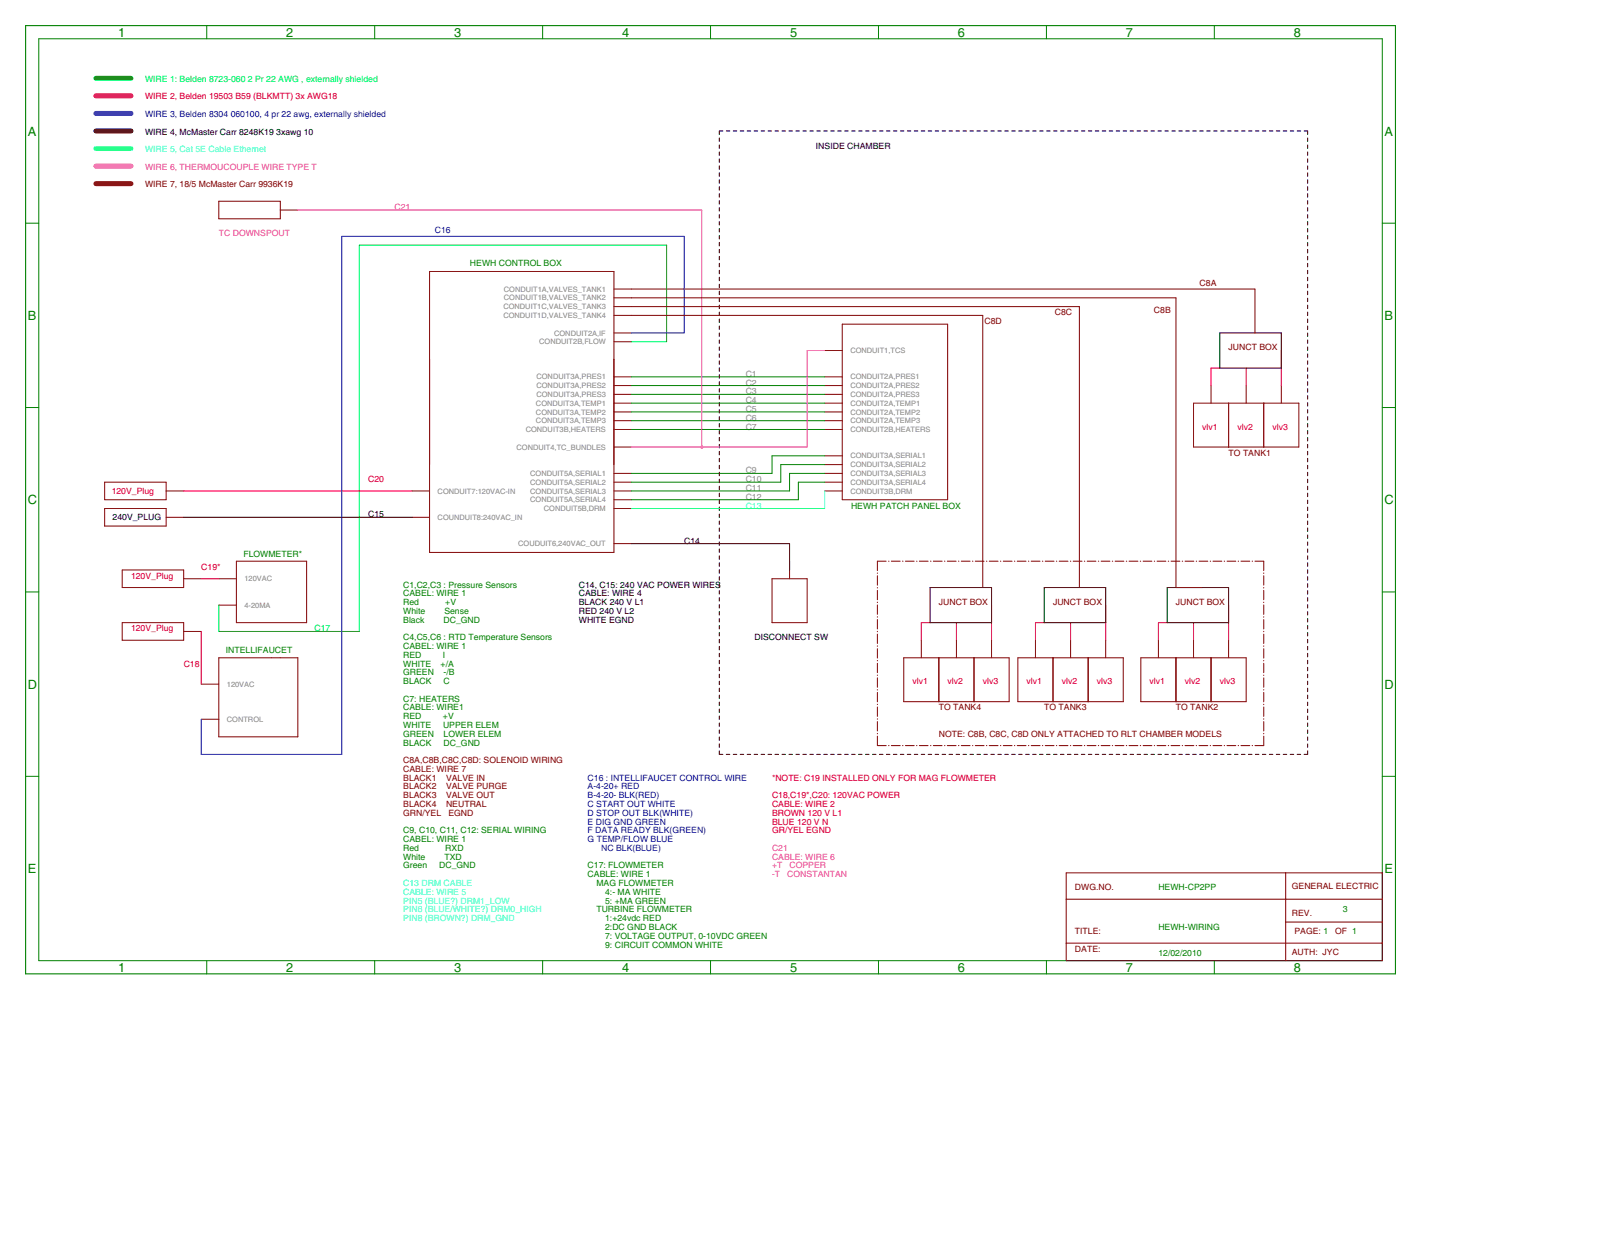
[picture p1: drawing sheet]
<svg xmlns="http://www.w3.org/2000/svg" width="559mm" height="432mm" viewBox="0 0 559 432" stroke-linecap="round" stroke-linejoin="round" font-family="sans-serif">
<g fill="#008000" stroke="#008000" stroke-width=".38">
<path d="M8.9 8.9v329.1z"/>
<path d="M8.9 338h475.4z"/>
<path d="M484.3 8.9v329.1z"/>
<path d="M8.9 8.9h475.4z"/>
</g>
<g fill="#008000" stroke="#008000" stroke-width=".35">
<path d="M13.5 13.5v320z"/>
<path d="M8.9 77.5h4.6z"/>
<path d="M8.9 141.5h4.6z"/>
<path d="M8.9 205.5h4.6z"/>
<path d="M8.9 269.5h4.6z"/>
<path d="M13.5 333.5h466.3z"/>
<path d="M71.8 333.5v4.5z"/>
<path d="M130 333.5v4.5z"/>
<path d="M188.3 333.5v4.5z"/>
<path d="M246.6 333.5v4.5z"/>
<path d="M304.9 333.5v4.5z"/>
<path d="M363.2 333.5v4.5z"/>
<path d="M421.5 333.5v4.5z"/>
<path d="M479.8 13.5v320z"/>
<path d="M479.8 77.5h4.5z"/>
<path d="M479.8 141.5h4.5z"/>
<path d="M479.8 205.5h4.5z"/>
<path d="M479.8 269.5h4.5z"/>
<path d="M13.5 13.5h466.3z"/>
<path d="M71.8 8.9v4.6z"/>
<path d="M130 8.9v4.6z"/>
<path d="M188.3 8.9v4.6z"/>
<path d="M246.6 8.9v4.6z"/>
<path d="M304.9 8.9v4.6z"/>
<path d="M363.2 8.9v4.6z"/>
<path d="M421.5 8.9v4.6z"/>
<path d="M219.2 130.8h67z"/>
<path d="M219.2 133.8h67z"/>
<path d="M219.2 136.9h67z"/>
<path d="M219.2 139.9h67z"/>
<path d="M219.2 143h67z"/>
<path d="M219.2 146h67z"/>
<path d="M219.2 149.1h67z"/>
<path d="M219.2 164.3h48.7z"/>
<path d="M267.9 158.2v6.1z"/>
<path d="M267.9 158.2h18.3z"/>
<path d="M219.2 167.4h51.8z"/>
<path d="M271 161.3v6.1z"/>
<path d="M271 161.3h15.2z"/>
<path d="M219.2 170.4h54.8z"/>
<path d="M274 164.3v6.1z"/>
<path d="M274 164.3h12.2z"/>
<path d="M219.2 173.5h57.9z"/>
<path d="M277.1 167.4v6.1z"/>
<path d="M277.1 167.4h9.1z"/>
</g>
<g fill="#800000" stroke="#800000" stroke-width=".35">
<path d="M304.5 194.8v3.3z"/>
<path d="M304.5 199.9v3.2z"/>
<path d="M304.5 204.9v3.3z"/>
<path d="M304.5 210v3.2z"/>
<path d="M304.5 215v3.3z"/>
<path d="M304.5 220.1v3.3z"/>
<path d="M304.5 225.2v3.2z"/>
<path d="M304.5 230.2v3.3z"/>
<path d="M304.5 235.3v3.2z"/>
<path d="M304.5 240.3v3.3z"/>
<path d="M304.5 245.4v3.3z"/>
<path d="M304.5 250.5v3.2z"/>
<path d="M304.5 255.5v3.3z"/>
<path d="M304.5 258.8h3.1z"/>
<path d="M309.4 258.8h3z"/>
<path d="M314.2 258.8h3.1z"/>
<path d="M319.1 258.8h3z"/>
<path d="M323.9 258.8h3.1z"/>
<path d="M328.8 258.8h3.1z"/>
<path d="M333.7 258.8h3z"/>
<path d="M338.5 258.8h3z"/>
<path d="M343.3 258.8h3.1z"/>
<path d="M348.2 258.8h3.1z"/>
<path d="M353.1 258.8h3z"/>
<path d="M357.9 258.8h3.1z"/>
<path d="M362.8 258.8h3z"/>
<path d="M367.6 258.8h3.1z"/>
<path d="M372.5 258.8h3z"/>
<path d="M377.3 258.8h3.1z"/>
<path d="M382.2 258.8h3z"/>
<path d="M387 258.8h3.1z"/>
<path d="M391.9 258.8h3z"/>
<path d="M396.7 258.8h3.1z"/>
<path d="M401.6 258.8h3z"/>
<path d="M406.4 258.8h3.1z"/>
<path d="M411.3 258.8h3.1z"/>
<path d="M416.2 258.8h3z"/>
<path d="M421 258.8h3.1z"/>
<path d="M425.9 258.8h3z"/>
<path d="M430.7 258.8h3.1z"/>
<path d="M435.6 258.8h3z"/>
<path d="M438.6 255.5v3.3z"/>
<path d="M438.6 250.5v3.2z"/>
<path d="M438.6 245.4v3.3z"/>
<path d="M438.6 240.3v3.3z"/>
<path d="M438.6 235.3v3.2z"/>
<path d="M438.6 230.2v3.3z"/>
<path d="M438.6 225.2v3.2z"/>
<path d="M438.6 220.1v3.3z"/>
<path d="M438.6 215.1v3.2z"/>
<path d="M438.6 210v3.3z"/>
<path d="M438.6 204.9v3.3z"/>
<path d="M438.6 199.9v3.2z"/>
<path d="M438.6 194.8v3.3z"/>
<path d="M435.6 194.8h3z"/>
<path d="M430.7 194.8h3.1z"/>
<path d="M425.9 194.8h3z"/>
<path d="M421 194.8h3.1z"/>
<path d="M416.2 194.8h3z"/>
<path d="M411.3 194.8h3.1z"/>
<path d="M406.4 194.8h3.1z"/>
<path d="M401.6 194.8h3z"/>
<path d="M396.7 194.8h3.1z"/>
<path d="M391.9 194.8h3z"/>
<path d="M387 194.8h3.1z"/>
<path d="M382.2 194.8h3z"/>
<path d="M377.3 194.8h3.1z"/>
<path d="M372.5 194.8h3z"/>
<path d="M367.6 194.8h3.1z"/>
<path d="M362.8 194.8h3z"/>
<path d="M357.9 194.8h3.1z"/>
<path d="M353.1 194.8h3z"/>
<path d="M348.2 194.8h3.1z"/>
<path d="M343.4 194.8h3z"/>
<path d="M338.5 194.8h3z"/>
<path d="M333.7 194.8h3z"/>
<path d="M328.8 194.8h3.1z"/>
<path d="M323.9 194.8h3.1z"/>
<path d="M319.1 194.8h3z"/>
<path d="M314.2 194.8h3.1z"/>
<path d="M309.4 194.8h3z"/>
<path d="M304.5 194.8h3.1z"/>
<path d="M149.1 94.2v30.5z"/>
<path d="M149.1 124.7v36.6z"/>
<path d="M213.1 124.7v36.6z"/>
<path d="M213.1 94.2v30.5z"/>
<path d="M149.1 94.2h64z"/>
<path d="M213.1 100.3h6.1z"/>
<path d="M213.1 130.8h6.1z"/>
<path d="M213.1 133.8h6.1z"/>
<path d="M213.1 136.9h6.1z"/>
<path d="M213.1 139.9h6.1z"/>
<path d="M213.1 143h6.1z"/>
<path d="M213.1 146h6.1z"/>
<path d="M213.1 115.6h6.1z"/>
<path d="M213.1 118.6h6.1z"/>
<path d="M213.1 155.2h6.1z"/>
<path d="M149.1 191.7h64z"/>
<path d="M149.1 124.7v67z"/>
<path d="M213.1 124.7v67z"/>
<path d="M213.1 164.3h6.1z"/>
<path d="M213.1 167.4h6.1z"/>
<path d="M213.1 170.4h6.1z"/>
<path d="M213.1 173.5h6.1z"/>
<path d="M213.1 176.5h6.1z"/>
<path d="M143 170.4h6.1z"/>
<path d="M143 179.6h6.1z"/>
<path d="M213.1 188.7h6.1z"/>
<path d="M213.1 149.1h6.1z"/>
<path d="M213.1 103.4h6.1z"/>
<path d="M213.1 106.4h6.1z"/>
<path d="M213.1 109.5h6.1z"/>
<path d="M286.2 121.7h6.1z"/>
<path d="M292.3 112.5v61z"/>
<path d="M292.3 173.5h36.6z"/>
<path d="M328.9 112.5v61z"/>
<path d="M292.3 112.5h36.6z"/>
<path d="M286.2 130.8h6.1z"/>
<path d="M286.2 133.8h6.1z"/>
<path d="M286.2 136.9h6.1z"/>
<path d="M286.2 139.9h6.1z"/>
<path d="M286.2 143h6.1z"/>
<path d="M286.2 146h6.1z"/>
<path d="M286.2 158.2h6.1z"/>
<path d="M286.2 161.3h6.1z"/>
<path d="M286.2 164.3h6.1z"/>
<path d="M286.2 167.4h6.1z"/>
<path d="M286.2 170.4h6.1z"/>
<path d="M286.2 149.1h6.1z"/>
<path d="M75.9 200.9h6.1z"/>
<path d="M82 194.8v21.3z"/>
<path d="M82 216.1h24.4z"/>
<path d="M106.4 194.8v21.3z"/>
<path d="M82 194.8h24.4z"/>
<path d="M75.9 210h6.1z"/>
<path d="M69.8 237.5h6.1z"/>
<path d="M69.8 249.7h6.1z"/>
<path d="M94.2 228.3h3.1z"/>
<path d="M75.9 228.3h18.3z"/>
<path d="M75.9 228.3v27.5z"/>
<path d="M75.9 255.8h27.5z"/>
<path d="M103.4 228.3v27.5z"/>
<path d="M97.3 228.3h6.1z"/>
<path d="M274 194.8v6.1z"/>
<path d="M267.9 200.9h12.2z"/>
<path d="M267.9 200.9v15.2z"/>
<path d="M267.9 216.1h12.2z"/>
<path d="M280.1 200.9v15.2z"/>
<path d="M420.3 133.8v6.1z"/>
<path d="M414.3 139.9h12.1z"/>
<path d="M414.3 139.9v15.3z"/>
<path d="M414.3 155.2h12.1z"/>
<path d="M426.4 139.9v15.3z"/>
<path d="M432.5 133.8v6.1z"/>
<path d="M426.4 139.9h12.2z"/>
<path d="M426.4 155.2h12.2z"/>
<path d="M438.6 139.9v15.3z"/>
<path d="M444.7 133.8v6.1z"/>
<path d="M438.6 139.9h12.2z"/>
<path d="M438.6 155.2h12.2z"/>
<path d="M450.8 139.9v15.3z"/>
<path d="M57.7 170.4h6.1z"/>
<path d="M57.7 167.4v6.1z"/>
<path d="M36.3 167.4h21.4z"/>
<path d="M36.3 167.4v6.1z"/>
<path d="M36.3 173.5h21.4z"/>
<path d="M57.7 179.6h6.1z"/>
<path d="M57.7 176.5v6.1z"/>
<path d="M36.3 176.5h21.4z"/>
<path d="M36.3 176.5v6.1z"/>
<path d="M36.3 182.6h21.4z"/>
<path d="M63.8 200.9h6z"/>
<path d="M63.8 197.8v6.1z"/>
<path d="M42.4 197.8h21.4z"/>
<path d="M42.4 197.8v6.1z"/>
<path d="M42.4 203.9h21.4z"/>
<path d="M63.8 219.2h6z"/>
<path d="M63.8 216.1v6.1z"/>
<path d="M42.4 216.1h21.4z"/>
<path d="M42.4 216.1v6.1z"/>
<path d="M42.4 222.2h21.4z"/>
<path d="M370.1 303v9.1z"/>
<path d="M370.1 312.1v15.3z"/>
<path d="M370.1 327.4v6.1z"/>
<path d="M370.1 333.5h76.1z"/>
<path d="M446.2 333.5h33.6z"/>
<path d="M479.8 327.4v6.1z"/>
<path d="M479.8 320.1v7.3z"/>
<path d="M479.8 312.1v8z"/>
<path d="M479.8 303v9.1z"/>
<path d="M446.2 303h33.6z"/>
<path d="M370.1 303h76.1z"/>
<path d="M370.1 327.4h109.7z"/>
<path d="M446.2 303v9.1z"/>
<path d="M446.2 312.1v8z"/>
<path d="M446.2 320.1v13.4z"/>
<path d="M370.1 312.1h76.1z"/>
<path d="M446.2 312.1h33.6z"/>
<path d="M446.2 320.1h33.6z"/>
<path d="M97.3 72.9h6.1z"/>
<path d="M97.3 69.8v6.1z"/>
<path d="M75.9 69.8h21.4z"/>
<path d="M75.9 69.8v6.1z"/>
<path d="M75.9 75.9h21.4z"/>
<path d="M319.8 222.2v6.1z"/>
<path d="M313.7 228.3h12.2z"/>
<path d="M313.7 228.3v15.3z"/>
<path d="M313.7 243.6h12.2z"/>
<path d="M325.9 228.3v15.3z"/>
<path d="M332 222.2v6.1z"/>
<path d="M325.9 228.3h12.2z"/>
<path d="M325.9 243.6h12.2z"/>
<path d="M338.1 228.3v15.3z"/>
<path d="M344.1 222.2v6.1z"/>
<path d="M338.1 228.3h12.1z"/>
<path d="M338.1 243.6h12.1z"/>
<path d="M350.2 228.3v15.3z"/>
<path d="M359.4 222.2v6.1z"/>
<path d="M353.3 228.3h12.2z"/>
<path d="M353.3 228.3v15.3z"/>
<path d="M353.3 243.6h12.2z"/>
<path d="M365.5 228.3v15.3z"/>
<path d="M371.6 222.2v6.1z"/>
<path d="M365.5 228.3h12.2z"/>
<path d="M365.5 243.6h12.2z"/>
<path d="M377.7 228.3v15.3z"/>
<path d="M383.8 222.2v6.1z"/>
<path d="M377.7 228.3h12.2z"/>
<path d="M377.7 243.6h12.2z"/>
<path d="M389.9 228.3v15.3z"/>
<path d="M402.1 222.2v6.1z"/>
<path d="M396 228.3h12.2z"/>
<path d="M396 228.3v15.3z"/>
<path d="M396 243.6h12.2z"/>
<path d="M408.2 228.3v15.3z"/>
<path d="M414.3 222.2v6.1z"/>
<path d="M408.2 228.3h12.1z"/>
<path d="M408.2 243.6h12.1z"/>
<path d="M420.3 228.3v15.3z"/>
<path d="M426.4 222.2v6.1z"/>
<path d="M420.3 228.3h12.2z"/>
<path d="M420.3 243.6h12.2z"/>
<path d="M432.5 228.3v15.3z"/>
<path d="M219.2 100.3h216.4z"/>
<path d="M435.6 100.3v15.3z"/>
<path d="M219.2 103.4h189z"/>
<path d="M408.2 103.4v100.5z"/>
<path d="M408.2 203.9h9.1z"/>
<path d="M219.2 106.4h155.4z"/>
<path d="M374.6 106.4v97.5z"/>
<path d="M341.1 109.5v94.4z"/>
<path d="M219.2 109.5h121.9z"/>
</g>
<g fill="#0f0" stroke="#0f0" stroke-width=".35">
<path d="M75.9 210v9.2z"/>
<path d="M75.9 219.2h48.8z"/>
<path d="M124.7 85.1v134.1z"/>
<path d="M124.7 85.1h106.7z"/>
<path d="M231.4 85.1v33.5z"/>
<path d="M219.2 118.6h12.2z"/>
</g>
<path d="M33.3 27.2h12.2z" fill="#0f0" stroke="#0f0" stroke-width="1.7"/>
<g fill="#f00" stroke="#f00" stroke-width=".35">
<path d="M63.8 170.4h79.2z"/>
<path d="M69.8 200.9h6.1z"/>
<path d="M69.8 219.2v18.3z"/>
<path d="M444.7 121.7v12.1z"/>
<path d="M432.5 127.8v6z"/>
<path d="M420.3 127.8v6z"/>
<path d="M420.3 127.8h3.1z"/>
<path d="M344.1 210v12.2z"/>
<path d="M332 216.1v6.1z"/>
<path d="M319.8 216.1v6.1z"/>
<path d="M319.8 216.1h3z"/>
<path d="M383.8 210v12.2z"/>
<path d="M371.6 216.1v6.1z"/>
<path d="M359.4 216.1v6.1z"/>
<path d="M359.4 216.1h3z"/>
<path d="M426.4 210v12.2z"/>
<path d="M414.3 216.1v6.1z"/>
<path d="M402.1 216.1v6.1z"/>
<path d="M402.1 216.1h3z"/>
</g>
<path d="M33.3 33.3h12.2z" fill="#f00" stroke="#f00" stroke-width="1.7"/>
<g fill="#00f" stroke="#00f" stroke-width=".35">
<path d="M237.5 82v33.6z"/>
<path d="M118.6 82h118.9z"/>
<path d="M118.6 82v179.9z"/>
<path d="M69.8 261.9h48.8z"/>
<path d="M69.8 249.7v12.2z"/>
<path d="M219.2 115.6h18.3z"/>
</g>
<path d="M33.3 39.4h12.2z" fill="#00f" stroke="#00f" stroke-width="1.7"/>
<g fill="#000" stroke="#000" stroke-width=".35">
<path d="M249.7 45.5v1.2zM249.7 47.9v1.2zM249.7 50.3v1.2zM249.7 52.7v1.2zM249.7 55.1v1.2zM249.7 57.6v1.2zM249.7 60v1.2zM249.7 45.5h1.2zM252.1 45.5h1.2zM254.5 45.5h1.2zM256.9 45.5h1.2zM259.3 45.5h1.3z"/>
<path d="M261.7 45.5h1.3zM264.2 45.5h1.2zM266.6 45.5h1.2zM269 45.5h1.2zM271.4 45.5h1.2zM273.8 45.5h1.3zM276.2 45.5h1.3zM278.7 45.5h1.2zM281.1 45.5h1.2zM283.5 45.5h1.2zM285.9 45.5h1.2zM288.3 45.5h1.3z"/>
<path d="M290.7 45.5h1.3zM293.2 45.5h1.2zM295.6 45.5h1.2zM298 45.5h1.2zM300.4 45.5h1.2zM302.8 45.5h1.3zM305.2 45.5h1.3zM307.7 45.5h1.2zM310.1 45.5h1.2zM312.5 45.5h1.2zM314.9 45.5h1.2zM317.3 45.5h1.3z"/>
<path d="M319.7 45.5h1.3zM322.2 45.5h1.2zM324.6 45.5h1.2zM327 45.5h1.2zM329.4 45.5h1.2zM331.8 45.5h1.2zM334.2 45.5h1.3zM336.7 45.5h1.2zM339.1 45.5h1.2zM341.5 45.5h1.2zM343.9 45.5h1.2zM346.3 45.5h1.2z"/>
<path d="M348.7 45.5h1.3zM351.2 45.5h1.2zM353.6 45.5h1.2zM356 45.5h1.2zM358.4 45.5h1.2zM360.8 45.5h1.2zM363.2 45.5h1.3zM365.7 45.5h1.2zM368.1 45.5h1.2zM370.5 45.5h1.2zM372.9 45.5h1.2zM375.3 45.5h1.2z"/>
<path d="M377.7 45.5h1.2zM380.2 45.5h1.2zM382.6 45.5h1.2zM385 45.5h1.2zM387.4 45.5h1.2zM389.8 45.5h1.2zM392.2 45.5h1.2zM394.7 45.5h1.2zM397.1 45.5h1.2zM399.5 45.5h1.2zM401.9 45.5h1.2zM404.3 45.5h1.2z"/>
<path d="M406.7 45.5h1.2zM409.2 45.5h1.2zM411.6 45.5h1.2zM414 45.5h1.2zM416.4 45.5h1.2zM418.8 45.5h1.2zM421.2 45.5h1.2zM423.7 45.5h1.2zM426.1 45.5h1.2zM428.5 45.5h1.2zM430.9 45.5h1.2zM433.3 45.5h1.2z"/>
<path d="M435.7 45.5h1.2zM438.1 45.5h1.3zM440.6 45.5h1.2zM443 45.5h1.2zM445.4 45.5h1.2zM447.8 45.5h1.2zM450.2 45.5h1.2zM453.9 57.6v1.2zM453.9 55.1v1.3zM453.9 52.7v1.3zM453.9 50.3v1.2zM453.9 47.9v1.2z"/>
<path d="M453.9 45.5v1.2zM452.6 45.5h1.3zM249.7 62.4v1.2zM249.7 64.8v1.2zM249.7 67.2v1.3zM249.7 69.6v1.3zM249.7 72.1v1.2zM249.7 74.5v1.2zM249.7 76.9v1.2zM249.7 79.3v1.2zM453.9 76.9v1.2zM453.9 74.5v1.2z"/>
<path d="M453.9 72.1v1.2zM453.9 69.7v1.2zM453.9 67.2v1.3zM453.9 64.8v1.2zM453.9 62.4v1.2zM453.9 60v1.2zM249.7 81.7v1.3zM249.7 84.1v1.3zM249.7 86.6v1.2zM249.7 89v1.2zM249.7 91.4v1.2zM249.7 93.8v1.2z"/>
<path d="M249.7 96.2v1.3zM249.7 98.7v1.2zM453.9 98.7v1.2zM453.9 96.2v1.3zM453.9 93.8v1.2zM453.9 91.4v1.2zM453.9 89v1.2zM453.9 86.6v1.2zM453.9 84.2v1.2zM453.9 81.7v1.3zM453.9 79.3v1.2zM249.7 101.1v1.2z"/>
<path d="M249.7 103.5v1.2zM249.7 105.9v1.2zM249.7 108.3v1.2zM249.7 110.7v1.3zM249.7 113.2v1.2zM249.7 115.6v1.2zM249.7 118v1.2zM423.4 115.6h21.3zM444.7 115.6v12.2zM453.9 118v1.2zM453.9 115.6v1.2zM453.9 113.2v1.2z"/>
<path d="M453.9 110.7v1.3zM453.9 108.3v1.2zM453.9 105.9v1.2zM453.9 103.5v1.2zM453.9 101.1v1.2zM249.7 120.4v1.2zM249.7 122.8v1.2zM249.7 125.2v1.2zM249.7 127.7v1.2zM249.7 130.1v1.2zM249.7 132.5v1.2zM249.7 134.9v1.2z"/>
<path d="M249.7 137.3v1.3zM249.7 139.7v1.3zM423.4 115.6v12.2zM423.4 127.8h21.3zM453.9 137.3v1.3zM453.9 134.9v1.2zM453.9 132.5v1.2zM453.9 130.1v1.2zM453.9 127.7v1.2zM453.9 125.2v1.3zM453.9 122.8v1.3zM453.9 120.4v1.2z"/>
<path d="M249.7 142.2v1.2zM249.7 144.6v1.2zM249.7 147v1.2zM249.7 149.4v1.2zM249.7 151.8v1.3zM249.7 154.2v1.3zM249.7 156.7v1.2zM249.7 159.1v1.2zM453.9 156.7v1.2zM453.9 154.3v1.2zM453.9 151.8v1.3zM453.9 149.4v1.2z"/>
<path d="M453.9 147v1.2zM453.9 144.6v1.2zM453.9 142.2v1.2zM453.9 139.8v1.2zM63.8 179.6h79.2zM249.7 161.5v1.2zM249.7 163.9v1.2zM249.7 166.3v1.3zM249.7 168.8v1.2zM249.7 171.2v1.2zM249.7 173.6v1.2zM249.7 176v1.2z"/>
<path d="M249.7 178.4v1.2zM453.9 178.4v1.3zM453.9 176v1.2zM453.9 173.6v1.2zM453.9 171.2v1.2zM453.9 168.8v1.2zM453.9 166.3v1.3zM453.9 163.9v1.2zM453.9 161.5v1.2zM453.9 159.1v1.2zM219.2 188.7h54.8zM249.7 180.8v1.3z"/>
<path d="M249.7 183.3v1.2zM249.7 185.7v1.2zM249.7 188.1v1.2zM249.7 190.5v1.2zM249.7 192.9v1.2zM249.7 195.3v1.3zM249.7 197.8v1.2zM274 188.7v9.1zM453.9 197.8v1.2zM453.9 195.3v1.3zM453.9 192.9v1.3zM453.9 190.5v1.2z"/>
<path d="M453.9 188.1v1.2zM453.9 185.7v1.2zM453.9 183.3v1.2zM453.9 180.8v1.3zM249.7 200.2v1.2zM249.7 202.6v1.2zM249.7 205v1.2zM249.7 207.4v1.3zM249.7 209.8v1.3zM249.7 212.3v1.2zM249.7 214.7v1.2zM249.7 217.1v1.2z"/>
<path d="M249.7 219.5v1.2zM322.8 203.9h21.3zM322.8 203.9v12.2zM344.1 203.9v12.2zM322.8 216.1h21.3zM362.4 203.9h21.4zM362.4 203.9v12.2zM383.8 203.9v12.2zM362.4 216.1h21.4zM405.1 203.9h21.3zM405.1 203.9v12.2zM426.4 203.9v12.2z"/>
<path d="M405.1 216.1h21.3zM453.9 217.1v1.2zM453.9 214.7v1.2zM453.9 212.3v1.2zM453.9 209.9v1.2zM453.9 207.4v1.3zM453.9 205v1.2zM453.9 202.6v1.2zM453.9 200.2v1.2zM249.7 221.9v1.3zM249.7 224.3v1.3zM249.7 226.8v1.2z"/>
<path d="M249.7 229.2v1.2zM249.7 231.6v1.2zM249.7 234v1.2zM249.7 236.5v1.2zM249.7 238.9v1.2zM453.9 236.5v1.2zM453.9 234v1.2zM453.9 231.6v1.2zM453.9 229.2v1.2zM453.9 226.8v1.2zM453.9 224.4v1.2zM453.9 222v1.2z"/>
<path d="M453.9 219.5v1.2zM249.7 241.3v1.2zM249.7 243.7v1.2zM249.7 246.1v1.2zM249.7 248.5v1.2zM249.7 251v1.2zM249.7 253.4v1.2zM249.7 255.8v1.2zM249.7 258.2v1.2zM453.9 258.2v1.2zM453.9 255.8v1.2zM453.9 253.4v1.2z"/>
<path d="M453.9 251v1.2zM453.9 248.5v1.3zM453.9 246.1v1.2zM453.9 243.7v1.2zM453.9 241.3v1.2zM453.9 238.9v1.2zM249.7 261.9h1.2zM249.7 260.6v1.2zM252.1 261.9h1.2zM254.5 261.9h1.2zM256.9 261.9h1.2zM259.3 261.9h1.2z"/>
<path d="M261.7 261.9h1.3zM264.2 261.9h1.2zM266.6 261.9h1.2zM269 261.9h1.2zM271.4 261.9h1.2zM273.8 261.9h1.2zM276.2 261.9h1.3zM278.7 261.9h1.2zM281.1 261.9h1.2zM283.5 261.9h1.2zM285.9 261.9h1.2zM288.3 261.9h1.2z"/>
<path d="M290.7 261.9h1.3zM293.2 261.9h1.2zM295.6 261.9h1.2zM298 261.9h1.2zM300.4 261.9h1.2zM302.8 261.9h1.2zM305.2 261.9h1.3zM307.7 261.9h1.2zM310.1 261.9h1.2zM312.5 261.9h1.2zM314.9 261.9h1.2zM317.3 261.9h1.2z"/>
<path d="M319.7 261.9h1.3zM322.2 261.9h1.2zM324.6 261.9h1.2zM327 261.9h1.2zM329.4 261.9h1.2zM331.8 261.9h1.2zM334.2 261.9h1.2zM336.7 261.9h1.2zM339.1 261.9h1.2zM341.5 261.9h1.2zM343.9 261.9h1.2zM346.3 261.9h1.2z"/>
<path d="M348.7 261.9h1.2zM351.2 261.9h1.2zM353.6 261.9h1.2zM356 261.9h1.2zM358.4 261.9h1.2zM360.8 261.9h1.2zM363.2 261.9h1.2zM365.7 261.9h1.2zM368.1 261.9h1.2zM370.5 261.9h1.2zM372.9 261.9h1.2zM375.3 261.9h1.2z"/>
<path d="M377.7 261.9h1.2zM380.2 261.9h1.2zM382.6 261.9h1.2zM385 261.9h1.2zM387.4 261.9h1.2zM389.8 261.9h1.2zM392.2 261.9h1.2zM394.7 261.9h1.2zM397.1 261.9h1.2zM399.5 261.9h1.2zM401.9 261.9h1.2zM404.3 261.9h1.2z"/>
<path d="M406.7 261.9h1.2zM409.2 261.9h1.2zM411.6 261.9h1.2zM414 261.9h1.2zM416.4 261.9h1.2zM418.8 261.9h1.2zM421.2 261.9h1.2zM423.7 261.9h1.2zM426.1 261.9h1.2zM428.5 261.9h1.2zM430.9 261.9h1.2zM433.3 261.9h1.2z"/>
<path d="M435.7 261.9h1.2zM438.1 261.9h1.3zM440.6 261.9h1.2zM443 261.9h1.2zM445.4 261.9h1.2zM447.8 261.9h1.2zM450.2 261.9h1.2zM452.6 261.9h1.3zM453.9 260.6v1.3z"/>
</g>
<path d="M33.3 45.5h12.2z" fill="#000" stroke="#000" stroke-width="1.7"/>
<g fill="#0ff" stroke="#0ff" stroke-width=".35">
<path d="M219.2 176.5h67z"/>
<path d="M286.2 170.4v6.1z"/>
</g>
<path d="M33.3 51.6h12.2z" fill="#0ff" stroke="#0ff" stroke-width="1.7"/>
<g fill="#f0f" stroke="#f0f" stroke-width=".35">
<path d="M219.2 155.2h24.4z"/>
<path d="M243.6 155.2h36.5z"/>
<path d="M280.1 121.7v33.5z"/>
<path d="M280.1 121.7h6.1z"/>
<path d="M243.6 72.9v82.3z"/>
<path d="M103.4 72.9h140.2z"/>
<path d="M243.2 155a.39 .39 0 0 1 .7-.1 .39 .39 0 0 1-.2 .6 .39 .39 0 0 1-.5-.3l.4-.2 .2 .3-.3 .1z" fill-rule="evenodd"/>
</g>
<path d="M33.3 57.7h12.2z" fill="#f0f" stroke="#f0f" stroke-width="1.7"/>
<path d="M33.3 63.8h12.2z" fill="#800000" stroke="#800000" stroke-width="1.7"/>
<g font-size="5.1" fill="#008000">
<text x="41" y="12.7">1</text>
<text x="99.3" y="12.7">2</text>
<text x="157.6" y="12.7">3</text>
<text x="215.9" y="12.7">4</text>
<text x="274.2" y="12.7">5</text>
<text x="332.5" y="12.7">6</text>
<text x="390.8" y="12.7">7</text>
<text x="449.1" y="12.7">8</text>
<text x="9.6" y="47">A</text>
<text x="480.5" y="47">A</text>
<text x="9.6" y="111">B</text>
<text x="480.5" y="111">B</text>
<text x="9.6" y="175">C</text>
<text x="480.5" y="175">C</text>
<text x="9.6" y="239">D</text>
<text x="480.5" y="239">D</text>
<text x="9.6" y="303">E</text>
<text x="480.5" y="303">E</text>
<text x="41" y="337.3">1</text>
<text x="99.3" y="337.3">2</text>
<text x="157.6" y="337.3">3</text>
<text x="215.9" y="337.3">4</text>
<text x="274.2" y="337.3">5</text>
<text x="332.5" y="337.3">6</text>
<text x="390.8" y="337.3">7</text>
<text x="449.1" y="337.3">8</text>
</g>
<g font-size="3.5" fill="#0f0">
<text x="50.3" y="28.4">WIRE 1: Belden 8723-060</text>
<text x="86.1" y="28.4">2 Pr 22 AWG , externally shielded</text>
<text x="109.2" y="218.9">C17</text>
</g>
<g font-size="3.5" fill="#f00">
<text x="50.3" y="34.5">WIRE 2, Belden 19503 B59 (BLKMTT) 3x AWG18</text>
<text x="417.3" y="149.1">vlv1</text>
<text x="429.5" y="149.1">vlv2</text>
<text x="441.7" y="149.1">vlv3</text>
<text x="127.8" y="167.4">C20</text>
<text x="38.8" y="171.3">120V_Plug</text>
<text x="69.9" y="197.8">C19*</text>
<text x="45.5" y="200.9">120V_Plug</text>
<text x="45.5" y="219.2">120V_Plug</text>
<text x="63.8" y="231.4">C18</text>
<text x="316.7" y="237.5">vlv1</text>
<text x="328.9" y="237.5">vlv2</text>
<text x="341.1" y="237.5">vlv3</text>
<text x="356.3" y="237.5">vlv1</text>
<text x="368.5" y="237.5">vlv2</text>
<text x="380.7" y="237.5">vlv3</text>
<text x="399" y="237.5">vlv1</text>
<text x="411.2" y="237.5">vlv2</text>
<text x="423.4" y="237.5">vlv3</text>
<text x="268" y="271">*NOTE: C19 INSTALLED ONLY FOR MAG FLOWMETER</text>
<text x="268" y="277.1">C18,C19*,C20: 120VAC POWER</text>
<text x="268" y="280.1">CABLE: WIRE 2</text>
<text x="268" y="283.2">BROWN 120 V L1</text>
<text x="268" y="286.2">BLUE 120 V N</text>
<text x="268" y="289.3">GR/YEL EGND</text>
</g>
<g font-size="3.5" fill="#00f">
<text x="50.3" y="40.6">WIRE 3, Belden 8304</text>
<text x="80.1" y="40.6">060100, 4 pr 22 awg, externally shielded</text>
<text x="150.9" y="80.8">C16</text>
<text x="203.9" y="274">A-4-20+ RED</text>
<text x="203.9" y="271">C16 : INTELLIFAUCET CONTROL WIRE</text>
<text x="203.9" y="277.1">B-4-20- BLK(RED)</text>
<text x="203.9" y="280.1">C START OUT WHITE</text>
<text x="203.9" y="283.2">D STOP OUT BLK(WHITE)</text>
<text x="203.9" y="286.2">E DIG GND GREEN</text>
<text x="203.9" y="289.3">F DATA READY BLK(GREEN)</text>
<text x="203.9" y="292.3">G TEMP/FLOW BLUE</text>
<text x="208.6" y="295.4">NC BLK(BLUE)</text>
</g>
<g font-size="3.5">
<text x="50.3" y="46.7">WIRE 4, McMaster Carr 8248K19</text>
<text x="95.9" y="46.7">3xawg 10</text>
<text x="283.2" y="51.6">INSIDE CHAMBER</text>
<text x="127.8" y="179.6">C15</text>
<text x="39.1" y="180.5">240V_PLUG</text>
<text x="237.5" y="188.7">C14</text>
<text x="200.9" y="203.9">C14, C15: 240 VAC POWER WIRES</text>
<text x="200.9" y="207">CABLE: WIRE 4</text>
<text x="200.9" y="210">BLACK 240 V L1</text>
<text x="200.9" y="213.1">RED 240 V L2</text>
<text x="200.9" y="216.1">WHITE EGND</text>
<text x="261.9" y="222.2">DISCONNECT SW</text>
</g>
<g font-size="3.5" fill="#0ff">
<text x="50.3" y="52.8">WIRE 5, Cat 5E Cable Ethernet</text>
<text x="258.8" y="176.5">C13</text>
<text x="139.9" y="310.6">CABLE: WIRE 5</text>
<text x="139.9" y="307.6">C13 DRM CABLE</text>
<text x="139.9" y="313.6">PIN5 (BLUE?) DRM1_LOW</text>
<text x="139.9" y="316.7">PIN6 (BLUE/WHITE?) DRM0_HIGH</text>
<text x="139.9" y="319.7">PIN8 (BROWN?) DRM_GND</text>
</g>
<g font-size="3.5" fill="#f0f">
<text x="50.3" y="58.9">WIRE 6, THERMOUCOUPLE WIRE TYPE T</text>
<text x="136.9" y="72.9">C21</text>
<text x="75.9" y="82">TC DOWNSPOUT</text>
<text x="268" y="295.4">C21</text>
<text x="268" y="298.4">CABLE: WIRE 6</text>
<text x="268" y="301.5">+T</text>
<text x="268" y="304.5">-T</text>
<text x="273.3" y="304.5">CONSTANTAN</text>
<text x="274" y="301.5">COPPER</text>
</g>
<g font-size="3.5" fill="#800000">
<text x="50.3" y="65">WIRE 7, 18/5 McMaster Carr 9936K19</text>
<text x="416.4" y="99.1">C8A</text>
<text x="341.7" y="112.5">C8D</text>
<text x="366.1" y="109.5">C8C</text>
<text x="400.5" y="108.6">C8B</text>
<text x="426.4" y="121.7">JUNCT BOX</text>
<text x="426.4" y="158.2">TO TANK1</text>
<text x="325.9" y="210">JUNCT BOX</text>
<text x="365.5" y="210">JUNCT BOX</text>
<text x="408.1" y="210">JUNCT BOX</text>
<text x="325.9" y="246.6">TO TANK4</text>
<text x="362.4" y="246.6">TO TANK3</text>
<text x="408.1" y="246.6">TO TANK2</text>
<text x="325.9" y="255.7">NOTE: C8B, C8C, C8D ONLY ATTACHED TO RLT CHAMBER MODELS</text>
<text x="139.9" y="264.9">C8A,C8B,C8C,C8D: SOLENOID WIRING</text>
<text x="139.9" y="267.9">CABLE: WIRE 7</text>
<text x="139.9" y="271">BLACK1</text>
<text x="139.9" y="274">BLACK2</text>
<text x="154.8" y="271">VALVE IN</text>
<text x="154.8" y="274">VALVE PURGE</text>
<text x="139.9" y="277.1">BLACK3</text>
<text x="139.9" y="280.1">BLACK4</text>
<text x="154.8" y="277.1">VALVE OUT</text>
<text x="154.8" y="280.1">NEUTRAL</text>
<text x="139.9" y="283.2">GRN/YEL</text>
<text x="155.6" y="283.2">EGND</text>
<text x="373.1" y="309.1">DWG.NO.</text>
<text x="448.4" y="308.5">GENERAL ELECTRIC</text>
<text x="448.4" y="317.9">REV.</text>
<text x="373.1" y="324.3">TITLE:</text>
<text x="449.3" y="324.3">PAGE: 1 OF 1</text>
<text x="373.1" y="330.4">DATE:</text>
<text x="448.4" y="331.3">AUTH: JYC</text>
</g>
<g font-size="3.5" fill="#008000">
<text x="163.1" y="92.4">HEWH CONTROL BOX</text>
<text x="295.4" y="176.5">HEWH PATCH PANEL BOX</text>
<text x="84.5" y="193.3">FLOWMETER*</text>
<text x="139.9" y="203.9">C1,C2,C3 : Pressure Sensors</text>
<text x="139.9" y="207">CABEL: WIRE 1</text>
<text x="139.9" y="210">Red</text>
<text x="139.9" y="213.1">White</text>
<text x="154.2" y="213.1">Sense</text>
<text x="154.6" y="210">+V</text>
<text x="139.9" y="216.1">Black</text>
<text x="153.9" y="216.1">DC_GND</text>
<text x="78.4" y="226.8">INTELLIFAUCET</text>
<text x="139.9" y="222.2">C4,C5,C6 : RTD Temperature Sensors</text>
<text x="139.9" y="225.3">CABEL: WIRE 1</text>
<text x="139.9" y="228.3">RED</text>
<text x="139.9" y="231.4">WHITE</text>
<text x="152.9" y="231.4">+/A</text>
<text x="153.7" y="228.3">I</text>
<text x="139.9" y="234.4">GREEN</text>
<text x="139.9" y="237.5">BLACK</text>
<text x="154" y="234.4">-/B</text>
<text x="154" y="237.5">C</text>
<text x="139.9" y="243.6">C7: HEATERS</text>
<text x="139.9" y="246.6">CABLE: WIRE1</text>
<text x="139.9" y="249.7">RED</text>
<text x="153.7" y="249.7">+V</text>
<text x="139.9" y="252.7">WHITE</text>
<text x="139.9" y="255.7">GREEN</text>
<text x="153.8" y="252.7">UPPER ELEM</text>
<text x="154" y="255.7">LOWER ELEM</text>
<text x="139.9" y="258.8">BLACK</text>
<text x="154" y="258.8">DC_GND</text>
<text x="139.9" y="289.3">C9, C10, C11, C12: SERIAL WIRING</text>
<text x="139.9" y="292.3">CABEL: WIRE 1</text>
<text x="139.9" y="295.4">Red</text>
<text x="139.9" y="298.4">White</text>
<text x="154.2" y="298.4">TXD</text>
<text x="154.6" y="295.4">RXD</text>
<text x="139.9" y="301.5">Green</text>
<text x="152.4" y="301.5">DC_GND</text>
<text x="203.9" y="301.5">C17: FLOWMETER</text>
<text x="203.9" y="304.5">CABLE: WIRE 1</text>
<text x="207" y="307.6">MAG FLOWMETER</text>
<text x="210" y="310.6">4:- MA WHITE</text>
<text x="402.1" y="308.8">HEWH-CP2PP</text>
<text x="207" y="316.7">TURBINE FLOWMETER</text>
<text x="210" y="313.6">5: +MA GREEN</text>
<text x="466.1" y="316.7">3</text>
<text x="210" y="319.7">1:+24vdc RED</text>
<text x="210" y="322.8">2:DC GND BLACK</text>
<text x="402.1" y="322.8">HEWH-WIRING</text>
<text x="210" y="325.8">7: VOLTAGE OUTPUT, 0-10VDC GREEN</text>
<text x="210" y="328.9">9: CIRCUIT COMMON WHITE</text>
<text x="402.1" y="331.9">12/02/2010</text>
</g>
<g font-size="3.5" fill="#808080">
<text x="258.8" y="130.8">C1</text>
<text x="258.8" y="133.8">C2</text>
<text x="258.8" y="136.9">C3</text>
<text x="258.8" y="139.9">C4</text>
<text x="258.8" y="143">C5</text>
<text x="258.8" y="146">C6</text>
<text x="258.8" y="149.1">C7</text>
<text x="258.8" y="164.3">C9</text>
<text x="258.8" y="167.4">C10</text>
<text x="258.8" y="170.4">C11</text>
<text x="258.8" y="173.5">C12</text>
</g>
<g font-size="3" fill="#808080">
<text x="174.9" y="101.2">CONDUIT1A,VALVES_TANK1</text>
<text x="174.7" y="107.3">CONDUIT1C,VALVES_TANK3</text>
<text x="174.9" y="104.3">CONDUIT1B,VALVES_TANK2</text>
<text x="174.7" y="110.4">CONDUIT1D,VALVES_TANK4</text>
<text x="187.2" y="119.5">CONDUIT2B,FLOW</text>
<text x="192.3" y="116.5">CONDUIT2A,IF</text>
<text x="295.1" y="122.6">CONDUIT1,TCS</text>
<text x="186.2" y="131.7">CONDUIT3A,PRES1</text>
<text x="295.1" y="131.7">CONDUIT2A,PRES1</text>
<text x="186.2" y="134.8">CONDUIT3A,PRES2</text>
<text x="186.2" y="137.8">CONDUIT3A,PRES3</text>
<text x="295.1" y="134.8">CONDUIT2A,PRES2</text>
<text x="295.1" y="137.8">CONDUIT2A,PRES3</text>
<text x="186" y="140.8">CONDUIT3A,TEMP1</text>
<text x="186" y="143.9">CONDUIT3A,TEMP2</text>
<text x="295.1" y="140.9">CONDUIT2A,TEMP1</text>
<text x="295.1" y="143.9">CONDUIT2A,TEMP2</text>
<text x="182.5" y="150">CONDUIT3B,HEATERS</text>
<text x="186" y="146.9">CONDUIT3A,TEMP3</text>
<text x="295.1" y="147">CONDUIT2A,TEMP3</text>
<text x="295.1" y="150">CONDUIT2B,HEATERS</text>
<text x="179.3" y="156.1">CONDUIT4,TC_BUNDLES</text>
<text x="295.1" y="159.1">CONDUIT3A,SERIAL1</text>
<text x="184" y="165.2">CONDUIT5A,SERIAL1</text>
<text x="295.1" y="162.2">CONDUIT3A,SERIAL2</text>
<text x="295.1" y="165.2">CONDUIT3A,SERIAL3</text>
<text x="151.9" y="171.3">CONDUIT7:120VAC-IN</text>
<text x="184" y="168.3">CONDUIT5A,SERIAL2</text>
<text x="184" y="171.3">CONDUIT5A,SERIAL3</text>
<text x="295.1" y="168.3">CONDUIT3A,SERIAL4</text>
<text x="295.1" y="171.3">CONDUIT3B,DRM</text>
<text x="184" y="174.4">CONDUIT5A,SERIAL4</text>
<text x="188.8" y="177.4">CONDUIT5B,DRM</text>
<text x="151.9" y="180.5">COUNDUIT8:240VAC_IN</text>
<text x="179.9" y="189.6">COUDUIT6,240VAC_OUT</text>
<text x="84.8" y="201.8">120VAC</text>
<text x="84.8" y="210.9">4-20MA</text>
<text x="78.7" y="238.4">120VAC</text>
<text x="78.7" y="250.6">CONTROL</text>
</g>
</svg>
